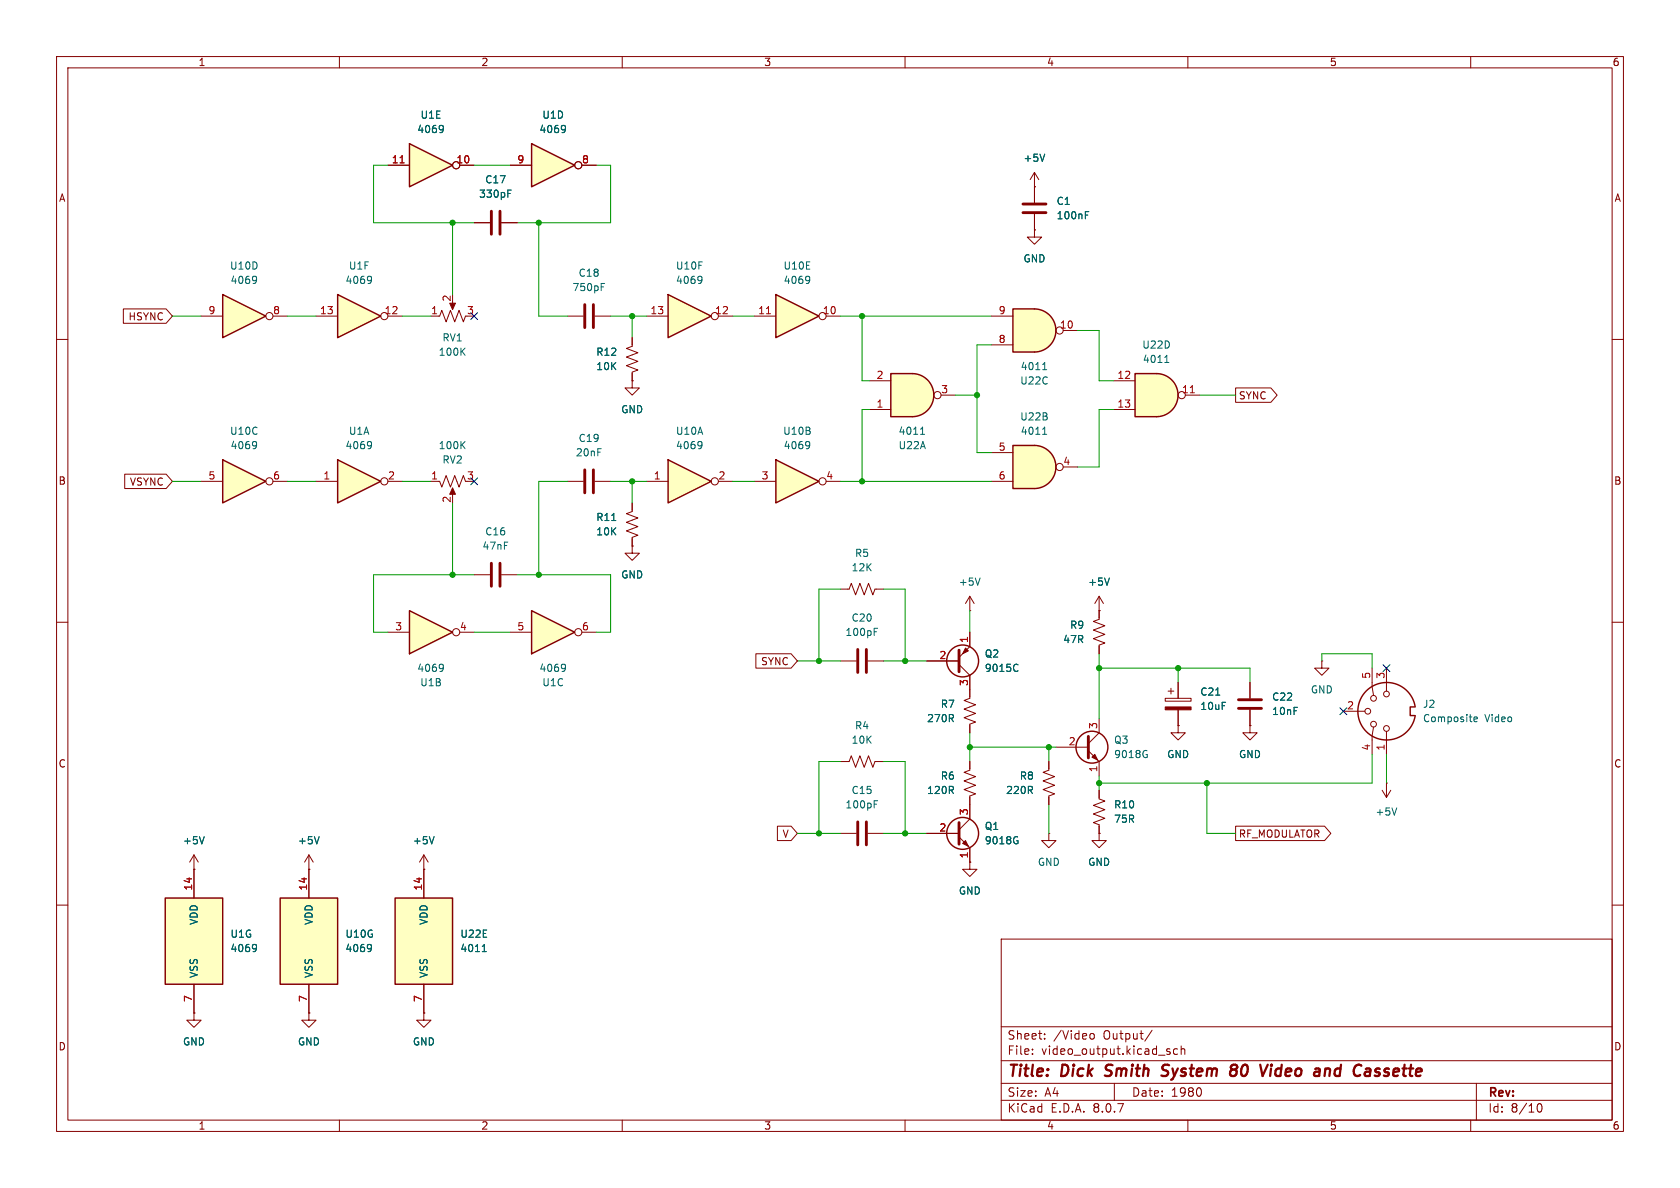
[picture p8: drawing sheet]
<svg xmlns="http://www.w3.org/2000/svg" width="297mm" height="210mm" viewBox="0 0 297 210" stroke-linecap="round" stroke-linejoin="round" font-family="sans-serif">
<g fill="none" stroke="#840000" stroke-width=".18">
<path d="M10 10h277v190h-277zM12 12h273v186h-273zM60 10v2M110 10v2M160 10v2M210 10v2M260 10v2M10 60h2M285 60h2M10 110h2M285 110h2M10 160h2"/>
<path d="M34.3 179.1v1.2h1.3l-1.3 1.3-1.3-1.3h1.3M34.3 179.1h.1M177 166h108v32h-108zM285 160h2M60 198v2M110 198v2M160 198v2M177 194.5h108M177 191.5h108M177 187.5h108M177 181.5h108M182.5 186.3v.1"/>
<path d="M182.5 185.5v.1M184.7 183.6v.1M184.7 182.8v.1M192.7 182.8l.5-.1 .3 .3v.4l-.2 .2-.3 .1-.3-.1M197 191.5v3M203.7 182.1l-1.3 2M206.5 185.9l.3 .1 .1 .2-.2 .2h-.3M206.5 185.4l.3 .1M208.2 185.5l-.5-.1-.2 .3v.4l.1 .2h.6M208.8 185.5l.2-.1 .4 .1 .1 .9M208.8 184.9v1.5M210 198v2"/>
<path d="M212.2 192.4l.2 .5-.2 .8M260 198v2M261 191.5v6.5M271.7 195.7l.2-.5 .2-.1a.81 .81 0 0 1 .6 .6 .81 .81 0 0 1-.3 .8h-.4l-.3-.5"/>
</g>
<g fill="none" stroke="#840000" stroke-width=".4">
<path d="M195.3 190.1l.3 .1M195.6 188.4l-.1 .4 .1 .2M206.4 190a.85 .85 0 0 1-1.1 .1M206.4 188.2l-.7 .1a.46 .46 0 0 0-.2 .5 .46 .46 0 0 0 .3 .4l.6 .2M217.8 188.3l.6-.1 .3 .2v.3l-.4 .4M217.9 189.1h.4M218.3 189.1l.3 .2a.67 .67 0 0 1-.1 .7 .67 .67 0 0 1-.7 .2M224.7 188.9l-.2 1.3M224.8 188.2v.2M224.8 188.2l-.1 .1 .1 .1M224.8 188.2l.1 .1-.1 .1M225.6 189.1l-.2 .7 .4 .4"/>
<path d="M234.6 188.9l.5 .1v.2l-.1 1M243 190.1l.6 .1M243.8 188.9l-.5 .1-.2 .3 .3 .2h.3"/>
</g>
<path d="M39.4 52.1l7.6 3.8-7.6 3.8z" fill="#ffffc2"/>
<path d="M39.4 52.1l7.6 3.8-7.6 3.8z" fill="none" stroke="#840000" stroke-width=".25"/>
<g fill="none" stroke="#840000" stroke-width=".18">
<path d="M35.6 55.9h3.8M48.3 55.9h2.5M221 120.7v2.7M221 125.5v2.8"/>
<circle cx="47.6" cy="55.9" r=".63"/>
</g>
<path d="M45.1 48.8l.2 .2a1.03 1.03 0 0 1-.2 1M45.4 49.4l-.3 .2" fill="none" stroke="#006464" stroke-width=".18"/>
<path d="M218.9 125.2h4.1M218.9 123.7h4.1" fill="none" stroke="#840000" stroke-width=".51"/>
<path d="M39.4 81.3l7.6 3.8-7.6 3.8z" fill="#ffffc2"/>
<path d="M39.4 81.3l7.6 3.8-7.6 3.8z" fill="none" stroke="#840000" stroke-width=".25"/>
<g fill="none" stroke="#840000" stroke-width=".18">
<path d="M35.6 85.1h3.8M48.3 85.1h2.5M206 123.4h4.6v.6h-4.6zM206.5 122.2h1M207 121.7v1M208.3 128.3v1.2h1.2l-1.2 1.3-1.3-1.3h1.3M208.3 128.3h.1M208.3 120.7v2.7M208.3 125.5v2.8M54.6 153.7h.1M54.6 151.1l-.8 1.3M54.6 151.1v2.6"/>
<path d="M54.6 151.1l.8 1.3"/>
<circle cx="47.6" cy="85.1" r=".63"/>
</g>
<path d="M45.1 78l.2 .2a1.03 1.03 0 0 1-.2 1.1M45.4 78.6l-.3 .2M214.9 122.9h.7M56.4 147.9l-.4 1.3" fill="none" stroke="#006464" stroke-width=".18"/>
<path d="M206 125h4.6v.5h-4.6z" fill="#840000" stroke="#840000" stroke-width=".18"/>
<path d="M204.5 66a3.8 3.8 0 0 1 3.8 3.9 3.8 3.8 0 0 1-3.8 3.8z" fill="#ffffc2" stroke="#ffffc2" stroke-width=".18"/>
<path d="M200.7 66h3.8v7.7h-3.8z" fill="#ffffc2"/>
<path d="M200.7 66h3.8a3.8 3.8 0 0 1 3.8 3.9 3.8 3.8 0 0 1-3.8 3.8h-3.8zM250.1 125h-.8v1.5h.8M250.2 125a5.1 5.1 0 0 0-7.8-3.5 5.1 5.1 0 0 0 0 8.5 5.1 5.1 0 0 0 7.8-3.5" fill="none" stroke="#840000" stroke-width=".25"/>
<g fill="none" stroke="#840000" stroke-width=".18">
<path d="M196.8 67.3h3.9M196.8 72.4h3.9M209.5 69.9h2.6M242.6 118.1v3.3l.2 1.5M245.1 118.1v4.1M221 128.3v1.2h1.2l-1.2 1.3-1.3-1.3h1.3M221 128.3h.1M237.5 125.7h3.8M242.8 128.5l-.2 1.5v3.4M245.1 129.3v4.1M34.3 153.7h.1M34.3 151.1l-.8 1.3"/>
<path d="M34.3 151.1v2.6M34.3 151.1l.8 1.3M54.6 179.1v1.2h1.3l-1.3 1.3-1.3-1.3h1.3M54.6 179.1h.1"/>
<circle cx="208.9" cy="69.8" r=".63"/>
<circle cx="241.8" cy="125.7" r=".51"/>
<circle cx="242.8" cy="123.4" r=".51"/>
<circle cx="242.8" cy="128" r=".51"/>
<circle cx="245.1" cy="122.7" r=".51"/>
<circle cx="245.1" cy="128.8" r=".51"/>
</g>
<path d="M210.4 69.4h.8" fill="none" stroke="#a90000" stroke-width=".18"/>
<path d="M205.9 64.1h.7M206 63.1l.3-.3v1.3M260.6 127.2l.6-.2-.1-.2-.3-.1-.2 .2v.6h.5M36.1 147.9l-.4 1.3" fill="none" stroke="#006464" stroke-width=".18"/>
<path d="M29.2 158.8h10.2v15.2h-10.2z" fill="#ffffc2"/>
<path d="M29.2 158.8h10.2v15.2h-10.2z" fill="none" stroke="#840000" stroke-width=".25"/>
<path d="M34.3 153.7v5.1M74.9 153.7h.1M74.9 151.1l-.7 1.3M74.9 151.1v2.6M74.9 151.1l.8 1.3M34.3 174v5.1" fill="none" stroke="#840000" stroke-width=".18"/>
<path d="M76.7 147.9l-.4 1.3M45.1 166.9l.2 .2a1.03 1.03 0 0 1-.2 1.1M45.3 167.5l-.2 .2" fill="none" stroke="#006464" stroke-width=".18"/>
<path d="M69.8 158.8h10.2v15.2h-10.2z" fill="#ffffc2"/>
<path d="M69.8 158.8h10.2v15.2h-10.2z" fill="none" stroke="#840000" stroke-width=".25"/>
<path d="M74.9 153.7v5.1M74.9 179.1v1.2h1.3l-1.3 1.3-1.2-1.3h1.2M74.9 179.1h.1M74.9 174v5.1" fill="none" stroke="#840000" stroke-width=".18"/>
<path d="M85.3 168.2h.7M85.4 167.3l.2-.4v1.3" fill="none" stroke="#006464" stroke-width=".18"/>
<path d="M49.5 158.8h10.2v15.2h-10.2z" fill="#ffffc2"/>
<g fill="none" stroke="#840000" stroke-width=".25">
<path d="M49.5 158.8h10.2v15.2h-10.2z"/>
<circle cx="170.2" cy="116.8" r="2.82"/>
<circle cx="193" cy="132.1" r="2.82"/>
<circle cx="170.2" cy="147.3" r="2.82"/>
</g>
<g fill="none" stroke="#840000" stroke-width=".18">
<path d="M76.2 85.1h1.5l.4 1 .8-2 .7 2 .8-2 .8 2 .7-2 .4 1M80 86.6v1M83.8 101.6h2.8M88.6 101.6h2.8M148.6 116.8h2.8M153.4 116.8h2.8M163.8 116.8h5.7M169.5 117.5l1.9 1.9v4l-1 .4 2.1 .8-2.1 .7 2.1 .8-2.1 .8 2.1 .7-1.1 .4v1.5M171.4 111.8v2.5l-1.9 1.9M171.4 108h.1M171.4 105.4v2.6M171.4 105.4l-.7 1.3"/>
<path d="M171.4 105.4l.8 1.3M194.3 105.4v4.1l-1 .4 2 .7-2 .8 2 .7-2 .8 2 .8-1 .3v1.6M194.3 108h.1M194.3 105.4l-.8 1.3M194.3 105.4l.8 1.3M233.7 116.8v1.3h1.2l-1.2 1.3-1.3-1.3h1.3M233.7 116.8h.1M148.6 134.6h1.5l.4-1 .8 2 .7-2 .8 2 .7-2 .8 2 .4-1h1.5M171.4 134.6v1.5l-1 .4 2.1 .8-2.1 .7 2.1 .8-2.1 .8 2.1 .7-1.1 .4v4.1l-1.9 1.9M185.4 134.6v1.5l-1 .4 2 .8-2 .7 2 .8-2 .8 2 .7-1 .4v1.5M186.7 132.1h5.7M192.4 132.7l1.9 1.9v2.6"/>
<path d="M194.3 127v2.5l-1.9 1.9M244.3 139.7l.8 1.3M245.1 138.4h.1M245.1 138.4v2.6M245.9 139.7l-.8 1.3M54.6 153.7v5.1M148.6 147.3h2.8M153.4 147.3h2.8M163.8 147.3h5.7M169.5 148l1.9 1.9v2.5M171.4 152.4v1.3h1.3l-1.3 1.2-1.2-1.2h1.2M171.4 152.4h.1"/>
<path d="M185.4 147.3v1.3h1.3l-1.3 1.3-1.3-1.3h1.3M185.4 147.3h.1M194.3 147.3v1.3h1.3l-1.3 1.3-1.3-1.3h1.3M194.3 147.3h.1M54.6 174v5.1"/>
</g>
<g fill="none" stroke="#006464" stroke-width=".18">
<path d="M81.7 78.6l.5 .7M82.2 78l-.7 .8M154.5 111.7h.5M154.5 111.1h.7M173.3 102.2l-.5 1.2M179.7 117.4l.3 .1M180 118.6l-.3 .1M196.1 102.2l-.4 1.2M202.6 133.4h.2v.4l-.2 .1M202.6 132.7h.2M154.5 142.2h.5M154.5 141.5h.7"/>
<path d="M179.7 148.6h.3v.4l-.3 .2M179.8 147.9l.1 .1M246.9 142.8l-.4 1.3M65.4 166.9l.2 .2a1.03 1.03 0 0 1-.2 1.1M65.7 167.5l-.3 .2"/>
</g>
<path d="M86.9 99.6v4M88.4 99.6v4M151.6 114.8v4.1M153.2 114.8v4.1M169.5 114.9v3.8M192.4 130.2v3.8M151.6 145.3v4.1M153.2 145.3v4.1M169.5 145.4v3.8" fill="none" stroke="#840000" stroke-width=".51"/>
<g fill="#840000" stroke="#840000" stroke-width=".18">
<path d="M193 133.9l.5-.5 .6 1z"/>
<path d="M80 86.2l.5 1.2h-1z"/>
<path d="M170.7 114.6l.5 .5-1 .5z"/>
<path d="M170.7 148.6l.5 1-1-.5z"/>
</g>
<path d="M59.7 81.3l7.6 3.8-7.6 3.8z" fill="#ffffc2"/>
<path d="M59.7 81.3l7.6 3.8-7.6 3.8z" fill="none" stroke="#840000" stroke-width=".25"/>
<g fill="none" stroke="#840000" stroke-width=".18">
<path d="M55.9 85.1h3.8M68.6 85.1h2.5"/>
<circle cx="67.9" cy="85.1" r=".63"/>
</g>
<path d="M65.4 78l.2 .2a1.03 1.03 0 0 1-.2 1.1M65.7 78.6l-.3 .2" fill="none" stroke="#006464" stroke-width=".18"/>
<path d="M59.7 52.1l7.6 3.8-7.6 3.8z" fill="#ffffc2"/>
<path d="M59.7 52.1l7.6 3.8-7.6 3.8z" fill="none" stroke="#840000" stroke-width=".25"/>
<g fill="none" stroke="#840000" stroke-width=".18">
<path d="M55.9 55.9h3.8M68.6 55.9h2.5M111.8 67.3v1.3h1.2l-1.2 1.3-1.3-1.3h1.3M111.8 67.3h.1M194.3 139.7v1.5l1 .4-2 .8 2 .7-2 .8 2 .8-2 .7 1 .4v1.5"/>
<circle cx="67.9" cy="55.9" r=".63"/>
</g>
<path d="M65.4 48.8l.2 .2a1.03 1.03 0 0 1-.2 1M65.7 49.4l-.3 .2" fill="none" stroke="#006464" stroke-width=".18"/>
<path d="M161.3 66a3.8 3.8 0 0 1 3.8 3.9 3.8 3.8 0 0 1-3.8 3.8z" fill="#ffffc2" stroke="#ffffc2" stroke-width=".18"/>
<path d="M157.5 66h3.8v7.7h-3.8z" fill="#ffffc2"/>
<path d="M157.5 66h3.8a3.8 3.8 0 0 1 3.8 3.9 3.8 3.8 0 0 1-3.8 3.8h-3.8z" fill="none" stroke="#840000" stroke-width=".25"/>
<g fill="none" stroke="#840000" stroke-width=".18">
<path d="M153.7 72.4h3.8M153.7 67.3h3.8M166.4 69.9h2.5"/>
<circle cx="165.7" cy="69.8" r=".63"/>
</g>
<path d="M162.7 76.8h.8M162.9 75.8l.2-.3v1.3" fill="none" stroke="#006464" stroke-width=".18"/>
<path d="M137.2 52.1l7.6 3.8-7.6 3.8z" fill="#ffffc2"/>
<path d="M137.2 52.1l7.6 3.8-7.6 3.8z" fill="none" stroke="#840000" stroke-width=".25"/>
<g fill="none" stroke="#840000" stroke-width=".18">
<path d="M133.3 55.9h3.9M146 55.9h2.6"/>
<circle cx="145.4" cy="55.9" r=".63"/>
</g>
<path d="M135.5 55.5h.7" fill="none" stroke="#a90000" stroke-width=".18"/>
<path d="M142.9 48.8l.2 .2a1.03 1.03 0 0 1-.2 1M143.1 49.4l-.2 .2" fill="none" stroke="#006464" stroke-width=".18"/>
<path d="M137.2 81.3l7.6 3.8-7.6 3.8z" fill="#ffffc2"/>
<path d="M137.2 81.3l7.6 3.8-7.6 3.8z" fill="none" stroke="#840000" stroke-width=".25"/>
<g fill="none" stroke="#840000" stroke-width=".18">
<path d="M111.8 96.5v1.3h1.2l-1.2 1.3-1.3-1.3h1.3M111.8 96.5h.1M111.8 88.9v1.5l-1.1 .4 2.1 .8-2.1 .7 2.1 .8-2.1 .8 2.1 .7-1 .4v1.5M133.3 85.1h3.9M146 85.1h2.6M148.6 104.1h1.5l.4-1 .8 2.1 .7-2.1 .8 2.1 .7-2.1 .8 2.1 .4-1.1h1.5"/>
<circle cx="145.4" cy="85.1" r=".63"/>
</g>
<path d="M142.9 78l.2 .2a1.03 1.03 0 0 1-.2 1.1M143.1 78.6l-.2 .2M108.1 92h.8" fill="none" stroke="#006464" stroke-width=".18"/>
<path d="M118.1 81.3l7.6 3.8-7.6 3.8z" fill="#ffffc2"/>
<path d="M118.1 81.3l7.6 3.8-7.6 3.8z" fill="none" stroke="#840000" stroke-width=".25"/>
<g fill="none" stroke="#840000" stroke-width=".18">
<path d="M182.9 40.6v1.3h1.2l-1.2 1.3-1.3-1.3h1.3M182.9 40.6h.1M100.3 85.1h2.8M105.2 85.1h2.7M114.3 85.1h3.8M127 85.1h2.5"/>
<circle cx="126.4" cy="85.1" r=".63"/>
</g>
<path d="M123.9 78l.1 .2a1.03 1.03 0 0 1-.1 1.1M124.1 78.6l-.2 .2" fill="none" stroke="#006464" stroke-width=".18"/>
<path d="M103.4 83.1v4M104.9 83.1v4" fill="none" stroke="#840000" stroke-width=".51"/>
<path d="M94 108l7.6 3.8-7.6 3.8z" fill="#ffffc2"/>
<path d="M94 108l7.6 3.8-7.6 3.8z" fill="none" stroke="#840000" stroke-width=".25"/>
<g fill="none" stroke="#840000" stroke-width=".18">
<path d="M90.2 111.8h3.8M102.9 111.8h2.5"/>
<circle cx="102.2" cy="111.8" r=".63"/>
</g>
<path d="M99.7 117.4l.2 .1a1.03 1.03 0 0 1-.2 1.1M100 118l-.3 .2" fill="none" stroke="#006464" stroke-width=".18"/>
<path d="M72.4 108l7.6 3.8-7.6 3.8z" fill="#ffffc2"/>
<path d="M72.4 108l7.6 3.8-7.6 3.8z" fill="none" stroke="#840000" stroke-width=".25"/>
<g fill="none" stroke="#840000" stroke-width=".18">
<path d="M68.6 111.8h3.8M81.3 111.8h2.5"/>
<circle cx="80.6" cy="111.8" r=".63"/>
</g>
<path d="M78.1 117.4l.2 .1a1.03 1.03 0 0 1-.2 1.1M78.4 118l-.3 .2" fill="none" stroke="#006464" stroke-width=".18"/>
<path d="M182.9 78.7a3.8 3.8 0 0 1 3.8 3.9 3.8 3.8 0 0 1-3.8 3.8z" fill="#ffffc2" stroke="#ffffc2" stroke-width=".18"/>
<path d="M179.1 78.7h3.8v7.7h-3.8z" fill="#ffffc2"/>
<path d="M179.1 78.7h3.8a3.8 3.8 0 0 1 3.8 3.9 3.8 3.8 0 0 1-3.8 3.8h-3.8z" fill="none" stroke="#840000" stroke-width=".25"/>
<g fill="none" stroke="#840000" stroke-width=".18">
<path d="M83.8 39.4h2.8M88.6 39.4h2.8M76.2 55.9h1.5l.4-1 .8 2 .7-2 .8 2 .8-2 .7 2 .4-1M80 53.3v1.1M100.3 55.9h2.8M105.2 55.9h2.7M111.8 59.7v1.5l-1.1 .4 2.1 .8-2.1 .7 2.1 .8-2.1 .7 2.1 .8-1 .4v1.5M175.3 80h3.8M175.3 85.1h3.8M188 82.6h2.5"/>
<circle cx="187.3" cy="82.5" r=".63"/>
</g>
<path d="M89.8 34.2h.4M89.8 33.6h.6M106.3 50.7h.4M106.3 50.1h.6M81.7 62.1l.5 .7M82.2 61.5l-.7 .8M184.3 76.8h.7M184.4 75.8l.3-.3v1.3" fill="none" stroke="#006464" stroke-width=".18"/>
<path d="M86.9 37.3v4.1M88.4 37.3v4.1M103.4 53.8v4.1M104.9 53.8v4.1" fill="none" stroke="#840000" stroke-width=".51"/>
<path d="M79.5 53.6h1l-.5 1.1z" fill="#840000" stroke="#840000" stroke-width=".18"/>
<path d="M94 25.4l7.6 3.8-7.6 3.8z" fill="#ffffc2"/>
<path d="M94 25.4l7.6 3.8-7.6 3.8z" fill="none" stroke="#840000" stroke-width=".25"/>
<g fill="none" stroke="#840000" stroke-width=".18">
<path d="M90.2 29.2h3.8M102.9 29.2h2.5M182.9 33h.1M182.9 30.5l-.8 1.3M182.9 30.5v5.3M182.9 37.8v2.8M182.9 30.5l.7 1.3"/>
<circle cx="102.2" cy="29.2" r=".63"/>
</g>
<path d="M99.7 22.2l.2 .1a1.03 1.03 0 0 1-.2 1.1M100 22.7l-.3 .3M184.7 27.2l-.4 1.3M191.9 38h.4M191.9 37.4h.6" fill="none" stroke="#006464" stroke-width=".18"/>
<path d="M180.8 37.6h4.1M180.8 36.1h4.1" fill="none" stroke="#840000" stroke-width=".51"/>
<path d="M182.9 54.6a3.8 3.8 0 0 1 3.8 3.8 3.8 3.8 0 0 1-3.8 3.8z" fill="#ffffc2" stroke="#ffffc2" stroke-width=".18"/>
<path d="M179.1 54.6h3.8v7.6h-3.8z" fill="#ffffc2"/>
<path d="M179.1 54.6h3.8a3.8 3.8 0 0 1 3.8 3.8 3.8 3.8 0 0 1-3.8 3.8h-3.8z" fill="none" stroke="#840000" stroke-width=".25"/>
<g fill="none" stroke="#840000" stroke-width=".18">
<path d="M175.3 55.9h3.8M188 58.4h2.5M175.3 61h3.8"/>
<circle cx="187.3" cy="58.4" r=".63"/>
</g>
<path d="M184.3 65.3h.7M184.4 64.4l.3-.3v1.2" fill="none" stroke="#006464" stroke-width=".18"/>
<path d="M118.1 52.1l7.6 3.8-7.6 3.8z" fill="#ffffc2"/>
<path d="M118.1 52.1l7.6 3.8-7.6 3.8z" fill="none" stroke="#840000" stroke-width=".25"/>
<g fill="none" stroke="#840000" stroke-width=".18">
<path d="M114.3 55.9h3.8M127 55.9h2.5"/>
<circle cx="126.4" cy="55.9" r=".63"/>
</g>
<path d="M123.9 48.8l.1 .2a1.03 1.03 0 0 1-.1 1M124.1 49.4l-.2 .2" fill="none" stroke="#006464" stroke-width=".18"/>
<path d="M72.4 25.4l7.6 3.8-7.6 3.8z" fill="#ffffc2"/>
<path d="M72.4 25.4l7.6 3.8-7.6 3.8z" fill="none" stroke="#840000" stroke-width=".25"/>
<g fill="none" stroke="#840000" stroke-width=".18">
<path d="M68.6 29.2h3.8M81.3 29.2h2.5M83.8 39.4h2.8M88.6 39.4h2.8M90.2 29.2h3.8M102.9 29.2h2.5M182.9 33h.1M182.9 33v2.8M182.9 37.8v2.8M21.8 54.6h7.6l1.1 1.3-1.1 1.3h-7.6zM111.8 59.7v1.3M182.9 40.6h.1"/>
<path d="M111.8 67.3h.1M111.8 66v1.3M218.4 68.6h6.3l1.1 1.3-1.1 1.2h-6.3zM22 83.8h7.4l1.1 1.3-1.1 1.3h-7.4zM111.8 96.5h.1M111.8 88.9v1.3M111.8 95.3v1.2M133.6 115.6h6.3l1.1 1.2-1.1 1.3h-6.3zM163.8 116.8h5.7M171.4 111.8v2.5M171.4 119.4v3.8M194.3 108h.1"/>
<path d="M194.3 108v1.2M194.3 114.3v1.3M171.4 128.3v1.2M171.4 134.6v1.3M185.4 134.6v1.3M194.3 139.7v1.3M208.3 128.3h.1M208.3 120.7v2.7M208.3 125.5v2.8M221 128.3h.1M221 120.7v2.7M221 125.5v2.8"/>
<path d="M34.3 153.7h.1M34.3 153.7v5.1M54.6 153.7h.1M54.6 153.7v5.1M74.9 153.7h.1M74.9 153.7v5.1M137.4 146h2.5l1.1 1.3-1.1 1.3h-2.5zM163.8 147.3h5.7M171.4 152.4h.1M171.4 141v3.8M171.4 149.9v2.5M185.4 141v1.2"/>
<path d="M194.3 147.3h.1M194.3 146.1v1.2M218.4 146h15.8l1.1 1.3-1.1 1.3h-15.8zM34.3 179.1h.1M34.3 174v5.1M54.6 179.1h.1M54.6 174v5.1M74.9 179.1h.1M74.9 174v5.1"/>
<circle cx="80.6" cy="29.2" r=".63"/>
<circle cx="102.2" cy="29.2" r=".63"/>
</g>
<path d="M70.7 28.8h.8" fill="none" stroke="#a90000" stroke-width=".18"/>
<g fill="none" stroke="#006464" stroke-width=".18">
<path d="M78.1 22.2l.2 .1a1.03 1.03 0 0 1-.2 1.1M78.4 22.7l-.3 .3M89.8 34.2h.4M89.8 33.6h.6M99.7 22.2l.2 .1a1.03 1.03 0 0 1-.2 1.1M100 22.7l-.3 .3M184.7 27.2l-.4 1.3M191.9 38h.4M191.9 37.4h.6M108.1 92h.8M179.7 117.4l.3 .1M180 118.6l-.3 .1"/>
<path d="M196.1 102.2l-.4 1.2M214.9 122.9h.7M36.1 147.9l-.4 1.3M56.4 147.9l-.4 1.3M76.7 147.9l-.4 1.3M179.7 148.6h.3v.4l-.3 .2M179.8 147.9l.1 .1M45.1 166.9l.2 .2a1.03 1.03 0 0 1-.2 1.1M45.3 167.5l-.2 .2M65.4 166.9l.2 .2a1.03 1.03 0 0 1-.2 1.1M65.7 167.5l-.3 .2M85.3 168.2h.7"/>
<path d="M85.4 167.3l.2-.4v1.3"/>
</g>
<g fill="none" stroke="#009600" stroke-width=".18">
<path d="M68.6 29.2h-2.6v10.2h17.8M80 39.4v12.7M83.8 29.2h6.4M95.2 39.4v16.5h5.1M105.4 29.2h2.5v10.2h-16.5M30.5 55.9h5.1M50.8 55.9h5.1M71.1 55.9h5.1M107.9 55.9h6.4M111.8 55.9v3.8M129.5 55.9h3.8M148.6 55.9h26.7"/>
<path d="M152.4 55.9v11.4h1.3M190.5 58.4h3.8v8.9h2.5M153.7 72.4h-1.3v12.7M168.9 69.9h3.8M175.3 61h-2.6v19h2.6M196.8 72.4h-2.5v10.2h-3.8M212.1 69.9h6.3M30.5 85.1h5.1M50.8 85.1h5.1M71.1 85.1h5.1M80 88.9v12.7M100.3 85.1h-5.1v16.5"/>
<path d="M107.9 85.1h6.4M111.8 85.1v3.8M129.5 85.1h3.8M148.6 85.1h26.7M83.8 101.6h-17.8v10.2h2.6M83.8 111.8h6.4M91.4 101.6h16.5v10.2h-2.5M141 116.8h7.6M148.6 104.1h-3.8v12.7M156.2 116.8h7.6M156.2 104.1h3.8v12.7M171.4 108v3.8"/>
<path d="M194.3 115.6v11.4M194.3 118.1h26.7v2.6M208.3 118.1v2.6M233.7 116.8v-1.2h8.9v2.5M148.6 134.6h-3.8v12.7M156.2 134.6h3.8v12.7M171.4 132.1h15.3M171.4 129.5v5.1M185.4 132.1v2.5M194.3 137.2v2.5M213.4 138.4v8.9h5M242.6 133.4v5h-48.3"/>
<path d="M245.1 133.4v5M141 147.3h7.6M156.2 147.3h7.6M185.4 142.2v5.1"/>
</g>
<path d="M83.2 55.3l1.2 1.2M84.4 55.3l-1.2 1.2M83.2 84.5l1.2 1.2M84.4 84.5l-1.2 1.2M244.5 117.5l1.2 1.2M245.7 117.5l-1.2 1.2M236.9 125.1l1.2 1.2M238.1 125.1l-1.2 1.2" fill="none" stroke="#000084" stroke-width=".18"/>
<g fill="#009600" stroke="#009600" stroke-width=".18">
<circle cx="152.4" cy="55.9" r=".46"/>
<circle cx="111.8" cy="85.1" r=".46"/>
<circle cx="111.8" cy="55.9" r=".46"/>
<circle cx="95.2" cy="39.4" r=".46"/>
<circle cx="95.2" cy="101.6" r=".46"/>
<circle cx="213.4" cy="138.4" r=".46"/>
<circle cx="208.3" cy="118.1" r=".46"/>
<circle cx="194.3" cy="138.4" r=".46"/>
<circle cx="185.4" cy="132.1" r=".46"/>
<circle cx="144.8" cy="147.3" r=".46"/>
<circle cx="160" cy="116.8" r=".46"/>
<circle cx="171.4" cy="132.1" r=".46"/>
<circle cx="160" cy="147.3" r=".46"/>
<circle cx="194.3" cy="118.1" r=".46"/>
<circle cx="80" cy="101.6" r=".46"/>
<circle cx="80" cy="39.4" r=".46"/>
<circle cx="144.8" cy="116.8" r=".46"/>
<circle cx="172.7" cy="69.9" r=".46"/>
<circle cx="152.4" cy="85.1" r=".46"/>
</g>
<g font-size="2.8" fill="#840000">
<text x="178" y="190.9">Title:</text>
<text x="187.7" y="190.9">Dick</text>
<text x="196.3" y="190.9">Smith</text>
<text x="207.1" y="190.9">System</text>
<text x="220" y="190.9">80</text>
<text x="226.1" y="190.9">Video</text>
<text x="236.4" y="190.9">and</text>
<text x="244.2" y="190.9">Cassette</text>
</g>
<g font-size="2.1" fill="#840000">
<text x="178" y="184">Sheet:</text>
<text x="186.2" y="184">/Video</text>
<text x="195.1" y="184">Output/</text>
<text x="178" y="186.7">File:</text>
<text x="184.1" y="186.7">video_output.kicad_sch</text>
<text x="178" y="196.9">KiCad</text>
<text x="178" y="194.1">Size:</text>
<text x="184.7" y="194.1">A4</text>
<text x="185.7" y="196.9">E.D.A.</text>
<text x="193.3" y="196.9">8.0.7</text>
<text x="200" y="194.1">Date:</text>
<text x="207" y="194.1">1980</text>
<text x="263" y="194.3">Rev:</text>
<text x="263" y="196.9">Id:</text>
<text x="267.1" y="196.9">8/10</text>
</g>
<g font-size="1.8" fill="#840000">
<text x="35" y="11.9">1</text>
<text x="85" y="11.9">2</text>
<text x="135" y="11.9">3</text>
<text x="185" y="11.9">4</text>
<text x="235" y="11.9">5</text>
<text x="285" y="11.9">6</text>
<text x="10.3" y="35.9">A</text>
<text x="285.3" y="35.9">A</text>
<text x="22.6" y="56.8">HSYNC</text>
<text x="218.9" y="70.8">SYNC</text>
<text x="10.3" y="85.9">B</text>
<text x="22.9" y="86">VSYNC</text>
<text x="285.3" y="85.9">B</text>
<text x="134.4" y="117.8">SYNC</text>
<text x="10.3" y="135.9">C</text>
<text x="285.3" y="135.9">C</text>
<text x="138.2" y="148.3">V</text>
<text x="218.9" y="148.3">RF_MODULATOR</text>
<text x="10.3" y="185.9">D</text>
<text x="285.3" y="185.9">D</text>
<text x="35" y="199.9">1</text>
<text x="85" y="199.9">2</text>
<text x="135" y="199.9">3</text>
<text x="185" y="199.9">4</text>
<text x="235" y="199.9">5</text>
<text x="285" y="199.9">6</text>
</g>
<g font-size="1.8" fill="#006464">
<text x="73.7" y="23.7">4069</text>
<text x="74.3" y="21.2">U1E</text>
<text x="95.3" y="23.7">4069</text>
<text x="95.8" y="21.2">U1D</text>
<text x="180.8" y="28.8">+5V</text>
<text x="84.6" y="35.2">330pF</text>
<text x="85.7" y="32.6">C17</text>
<text x="186.7" y="36.4">C1</text>
<text x="186.7" y="39">100nF</text>
<text x="40.6" y="47.9">U10D</text>
<text x="61.6" y="47.9">U1F</text>
<text x="119.4" y="47.9">U10F</text>
<text x="138.4" y="47.9">U10E</text>
<text x="180.8" y="46.6">GND</text>
<text x="40.7" y="50.4">4069</text>
<text x="61" y="50.4">4069</text>
<text x="101.1" y="51.7">750pF</text>
<text x="102.2" y="49.1">C18</text>
<text x="119.4" y="50.4">4069</text>
<text x="138.4" y="50.4">4069</text>
<text x="77.5" y="63.1">100K</text>
<text x="78.1" y="60.6">RV1</text>
<text x="105.3" y="63.1">R12</text>
<text x="105.3" y="65.6">10K</text>
<text x="180.4" y="65.6">4011</text>
<text x="201.9" y="61.8">U22D</text>
<text x="201.9" y="64.4">4011</text>
<text x="180.3" y="68.2">U22C</text>
<text x="40.6" y="77.1">U10C</text>
<text x="61.6" y="77.1">U1A</text>
<text x="109.7" y="73.3">GND</text>
<text x="119.4" y="77.1">U10A</text>
<text x="138.4" y="77.1">U10B</text>
<text x="158.8" y="77.1">4011</text>
<text x="180.3" y="74.5">U22B</text>
<text x="180.4" y="77.1">4011</text>
<text x="40.7" y="79.6">4069</text>
<text x="61" y="79.6">4069</text>
<text x="77.5" y="79.6">100K</text>
<text x="78.1" y="82.1">RV2</text>
<text x="101.7" y="80.9">20nF</text>
<text x="102.2" y="78.3">C19</text>
<text x="119.4" y="79.6">4069</text>
<text x="138.4" y="79.6">4069</text>
<text x="158.8" y="79.6">U22A</text>
<text x="85.7" y="94.8">C16</text>
<text x="105.3" y="92.3">R11</text>
<text x="105.3" y="94.8">10K</text>
<text x="85.2" y="97.4">47nF</text>
<text x="150.5" y="101.2">12K</text>
<text x="151.1" y="98.7">R5</text>
<text x="109.7" y="102.5">GND</text>
<text x="169.4" y="103.7">+5V</text>
<text x="192.3" y="103.7">+5V</text>
<text x="149.4" y="112.6">100pF</text>
<text x="150.5" y="110.1">C20</text>
<text x="187.9" y="113.9">47R</text>
<text x="189.1" y="111.4">R9</text>
<text x="73.7" y="119">4069</text>
<text x="95.3" y="119">4069</text>
<text x="174" y="116.4">Q2</text>
<text x="174" y="119">9015C</text>
<text x="74.2" y="121.5">U1B</text>
<text x="95.8" y="121.5">U1C</text>
<text x="166.2" y="125.3">R7</text>
<text x="212.1" y="123.2">C21</text>
<text x="212.1" y="125.7">10uF</text>
<text x="224.8" y="124.1">C22</text>
<text x="231.6" y="122.8">GND</text>
<text x="251.5" y="125.3">J2</text>
<text x="150.5" y="131.7">10K</text>
<text x="151.1" y="129.1">R4</text>
<text x="163.8" y="127.9">270R</text>
<text x="196.9" y="131.7">Q3</text>
<text x="224.8" y="126.6">10nF</text>
<text x="251.5" y="127.9">Composite</text>
<text x="262.5" y="127.9">Video</text>
<text x="196.9" y="134.2">9018G</text>
<text x="206.2" y="134.2">GND</text>
<text x="218.9" y="134.2">GND</text>
<text x="149.4" y="143.1">100pF</text>
<text x="150.5" y="140.6">C15</text>
<text x="163.8" y="140.6">120R</text>
<text x="166.2" y="138">R6</text>
<text x="177.8" y="140.6">220R</text>
<text x="180.2" y="138">R8</text>
<text x="196.9" y="143.1">R10</text>
<text x="32.3" y="149.5">+5V</text>
<text x="52.6" y="149.5">+5V</text>
<text x="72.9" y="149.5">+5V</text>
<text x="174" y="146.9">Q1</text>
<text x="174" y="149.5">9018G</text>
<text x="196.9" y="145.6">75R</text>
<text x="243.1" y="144.4">+5V</text>
<text x="183.4" y="153.3">GND</text>
<text x="192.3" y="153.3">GND</text>
<text x="169.4" y="158.3">GND</text>
<text x="35.2" y="163.6" transform="rotate(-90 35.2 163.6)">VDD</text>
<text x="40.6" y="166">U1G</text>
<text x="55.5" y="163.6" transform="rotate(-90 55.5 163.6)">VDD</text>
<text x="61" y="166">U10G</text>
<text x="75.8" y="163.6" transform="rotate(-90 75.8 163.6)">VDD</text>
<text x="81.3" y="166">U22E</text>
<text x="35.2" y="173" transform="rotate(-90 35.2 173)">VSS</text>
<text x="40.6" y="168.5">4069</text>
<text x="55.5" y="173" transform="rotate(-90 55.5 173)">VSS</text>
<text x="61" y="168.5">4069</text>
<text x="75.8" y="173" transform="rotate(-90 75.8 173)">VSS</text>
<text x="81.3" y="168.5">4011</text>
<text x="32.3" y="185">GND</text>
<text x="52.6" y="185">GND</text>
<text x="72.9" y="185">GND</text>
</g>
<g font-size="1.8" fill="#a90000">
<text x="69.2" y="29">11</text>
<text x="80.6" y="29">10</text>
<text x="91.4" y="29">9</text>
<text x="102.8" y="29">8</text>
<text x="79.8" y="53.4" transform="rotate(-90 79.8 53.4)">2</text>
<text x="36.8" y="55.6">9</text>
<text x="48.2" y="55.6">8</text>
<text x="56.5" y="55.6">13</text>
<text x="67.9" y="55.6">12</text>
<text x="76.1" y="55.6">1</text>
<text x="82.5" y="55.6">3</text>
<text x="114.9" y="55.6">13</text>
<text x="126.3" y="55.6">12</text>
<text x="133.9" y="55.6">11</text>
<text x="145.4" y="55.6">10</text>
<text x="176.5" y="55.6">9</text>
<text x="187.3" y="58.2">10</text>
<text x="176.5" y="60.7">8</text>
<text x="154.9" y="67.1">2</text>
<text x="166.3" y="69.6">3</text>
<text x="197.4" y="67.1">12</text>
<text x="208.9" y="69.6">11</text>
<text x="154.9" y="72.1">1</text>
<text x="197.4" y="72.1">13</text>
<text x="176.5" y="79.8">5</text>
<text x="187.9" y="82.3">4</text>
<text x="36.8" y="84.8">5</text>
<text x="48.2" y="84.8">6</text>
<text x="57.1" y="84.8">1</text>
<text x="68.5" y="84.8">2</text>
<text x="76.1" y="84.8">1</text>
<text x="79.8" y="89" transform="rotate(-90 79.8 89)">2</text>
<text x="82.5" y="84.8">3</text>
<text x="115.5" y="84.8">1</text>
<text x="126.9" y="84.8">2</text>
<text x="134.5" y="84.8">3</text>
<text x="146" y="84.8">4</text>
<text x="176.5" y="84.8">6</text>
<text x="69.8" y="111.5">3</text>
<text x="81.2" y="111.5">4</text>
<text x="91.4" y="111.5">5</text>
<text x="102.8" y="111.5">6</text>
<text x="171.2" y="113.7" transform="rotate(-90 171.2 113.7)">1</text>
<text x="166" y="116.6">2</text>
<text x="171.2" y="121.4" transform="rotate(-90 171.2 121.4)">3</text>
<text x="238.1" y="125.5">2</text>
<text x="242.3" y="120.1" transform="rotate(-90 242.3 120.1)">5</text>
<text x="244.9" y="120.1" transform="rotate(-90 244.9 120.1)">3</text>
<text x="188.8" y="131.8">2</text>
<text x="194.1" y="129" transform="rotate(-90 194.1 129)">3</text>
<text x="194.1" y="136.6" transform="rotate(-90 194.1 136.6)">1</text>
<text x="242.3" y="132.8" transform="rotate(-90 242.3 132.8)">4</text>
<text x="244.9" y="132.8" transform="rotate(-90 244.9 132.8)">1</text>
<text x="166" y="147.1">2</text>
<text x="171.2" y="144.2" transform="rotate(-90 171.2 144.2)">3</text>
<text x="171.2" y="151.8" transform="rotate(-90 171.2 151.8)">1</text>
<text x="34" y="157.5" transform="rotate(-90 34 157.5)">14</text>
<text x="54.4" y="157.5" transform="rotate(-90 54.4 157.5)">14</text>
<text x="74.7" y="157.5" transform="rotate(-90 74.7 157.5)">14</text>
<text x="34" y="177.2" transform="rotate(-90 34 177.2)">7</text>
<text x="54.4" y="177.2" transform="rotate(-90 54.4 177.2)">7</text>
<text x="74.7" y="177.2" transform="rotate(-90 74.7 177.2)">7</text>
</g>
</svg>
